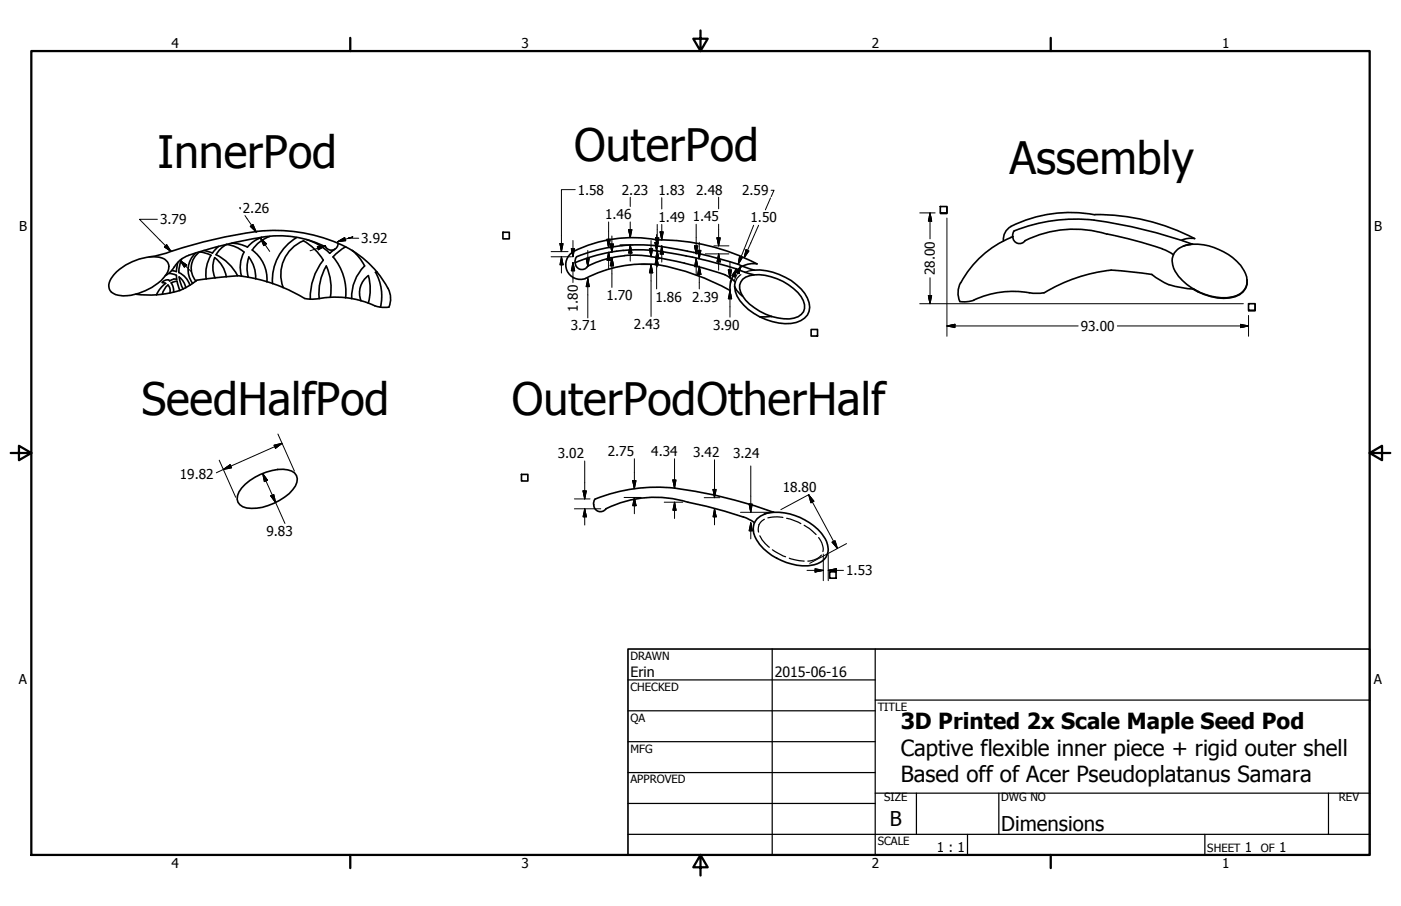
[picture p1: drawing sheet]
<svg xmlns="http://www.w3.org/2000/svg" width="432mm" height="279mm" viewBox="0 0 432 279" stroke-linecap="round" stroke-linejoin="round" font-family="sans-serif">
<!-- layer: Visible (ANSI) -->
<g fill="none" stroke="#000" stroke-width=".51">
<path d="M56 79.9l-.6 1.7-.3 2.5a6.3 6.3 0 0 1 3.4 3.8M60.3 78a6.9 6.9 0 0 0-.9 9.4M61.5 77.7l1.8 .3 1.7 .7a11 11 0 0 0-1.5 7.3M61.5 77.7a6.1 6.1 0 0 0-1.1 9M66.6 78.5a14.9 14.9 0 0 1 6.6 6.5l4.2 .7 3.7 .8a50.6 50.6 0 0 1 12.8 5.6l2.2 .2 2.3-.2M67.4 76l-1.9 2-2.7-.8M69.7 75.4a10.2 10.2 0 0 1 5.5 2.3 9.8 9.8 0 0 0-.7 7.5M69.8 75.4l-2.1 1.6-1.1 1.6M76.7 79.2a10.2 10.2 0 0 1 2.1 6.8M76.7 79.3a10.3 10.3 0 0 0-.2 6.2M77.7 77.1a11.1 11.1 0 0 1 4.6 9.8M79.3 71.4a160.6 160.6 0 0 0-30.2 7.3l-3.1 .5"/>
<path d="M79.3 71.4a49.7 49.7 0 0 1 24.9 3.6M80.6 73.2a31.6 31.6 0 0 1 19.8 3M80.6 73.2l-2.1 1-2.3 2-1.9-.8-2.9-.4M80.6 73.2a121.8 121.8 0 0 0-23.8 6.2l-1.7 1.2-1.4 1.7M83.2 72.9a10.3 10.3 0 0 0-5.4 4.2M91.5 73.2a15.3 15.3 0 0 0-7.5 14.2M94.5 73.9a16.7 16.7 0 0 1 7.1 4.2l1.6-1.3M104.2 75a30.1 30.1 0 0 1 16 15.3l.2 2.3-.6 2.2M104.2 75a2.06 2.06 0 0 1-1.4 2.1 2.06 2.06 0 0 1-2.4-.8M106.5 76.1l-2.3 1.7-1.5 1.4a16.9 16.9 0 0 1 3.8 12.6l1.9 .3M108.6 77.2a15.7 15.7 0 0 1 3.8 4.8 13.4 13.4 0 0 0-4 10.1M155 71.6h2v2.1h-2z"/>
<path d="M176.7 77.6a4.6 4.6 0 0 0-1.6 6.6 4.6 4.6 0 0 0 6.7 1 38.3 38.3 0 0 1 30.1-1.3 71.3 71.3 0 0 1 13.2 5.7l-.1-1.8 .4-1.8M177.7 79.2l-.4 1v.8M187.8 76.3l-5.1 1.2-5 1.7M187.8 76.3a55.3 55.3 0 0 1 23.1 1l1 .1M188.1 77.8a56 56 0 0 1 23.4 1.1l8.1 1.9 7.3 2.1M188.1 77.8l-5 1.1-5.8 2.1M188.5 79.4l-3.4 1-4.1 1.8M192.5 78.8l3.7-.1 4.6 .4M192.5 78.9l-4 .6M200.9 79.2l10 2M202.6 74a41.1 41.1 0 0 0-25.9 3.6M202.6 74a65 65 0 0 1 30.7 7.4l-1.9-.1-2.5 .8"/>
<path d="M211.8 77.5l7.2 1.6 8.5 2.4M289.8 63.7h2v2h-2zM291.8 63.8v2h-1.9v-.1M311.5 73.2l.6-.2a2.09 2.09 0 0 0 1.5 2 2.09 2.09 0 0 0 2.3-.8M311.6 73.3a30.8 30.8 0 0 0-15.4 13.9M311.6 69.8a4.5 4.5 0 0 0-2.3 4.5M312.6 71.2a52.7 52.7 0 0 1 31.9-2.1l12.6 2.9 10.5 3.3M312.6 71.2l-.4 .7-.1 1M337.5 66.2a41.1 41.1 0 0 0-25.9 3.6M337.5 66.2a65 65 0 0 1 30.7 7.4l-1.8-.1-2.2 .6M341.2 72.2a34.1 34.1 0 0 0-25.3 2M341.2 72.2l9.2 2.1 7.8 2.4"/>
<path d="M358.2 76.8l1.8 .7 1.7 1.1M362.5 77.3a8.1 8.1 0 0 1 6.8-2 18.6 18.6 0 0 1 14.1 8.1 5 5 0 0 1-3.4 8.1 17.6 17.6 0 0 1-18.2-8.7 4.7 4.7 0 0 1 .7-5.5zM366.7 75.4h.1M367.6 75.3l-1.5 .1-1.4 .5M35.9 83.8a17 17 0 0 1 13.1-4.5 3.1 3.1 0 0 1 2.8 1.8 3.1 3.1 0 0 1-.4 3.4 17 17 0 0 1-14.9 6.6 3.1 3.1 0 0 1-2.8-1.9 3.1 3.1 0 0 1 .5-3.3zM41.9 90.7l3.9 .3 4.2-.3M50 87.2l1.1 .2-1.5 1.3-1.4 2.2M52 86.3l-1.3 .2-.7 .6M52 86.4l.3 .2M52.1 84.3l2.3 .6M52.3 90.3l.1-1.3-.6-1.1-1.1 1.3-.7 1.5M52.3 90.4l-2.3 .3"/>
<path d="M52.9 83.5l1.4 .2M53.7 82.3l-1.2 1.6-1.5 1.1M54.4 84.9l.1 1.3M54.4 86.2l-.8-.1-1.3 .5M54.8 80.9l-.4 2.9M55.2 85.4l.4 1.9 .8 1.8M55.2 85.4l1.5 1.7 .5 1.6M55.4 89.6l-3.1 .8M55.4 89.6l-.8-2.9-.8 .1-1.1 .4 .7 1.4 .1 1.5M59.4 87.4l-4 2.2M60.3 86.7l-.9 .7M60.7 86.4l-.4 .3"/>
<path d="M63.6 86l-2.9 .4M66.3 85.7l-2.7 .3M69.7 85.3a9.1 9.1 0 0 0-3.5-5.8 8 8 0 0 0 .1 6.2M69.7 85.3l-3.4 .4M73.2 85.1l-3.5 .2M87.3 88.7a11.3 11.3 0 0 1 6.2-14.5 16.9 16.9 0 0 1 6.1 6 18.5 18.5 0 0 0-4 12.1M101.8 91.7a16.9 16.9 0 0 0-1.2-9.7 16.4 16.4 0 0 0-2.2 10.1M106.5 91.8l-4-.2-4.1 .5M108.4 92.1l2.9 .6M111.3 92.7l2.2 .8M113.5 85a6.6 6.6 0 0 0-2.2 7.7M113.5 93.5l3.3 1.1 3 .1"/>
<path d="M113.5 85a15.7 15.7 0 0 1 0 8.5M116.2 83.9l-.5 .1a14.9 14.9 0 0 1 1.6 10.7M177.3 81a2.06 2.06 0 0 0 1.4 2 2.06 2.06 0 0 0 2.4-.8M210.9 81.2l3.9 .9M214.8 82.1l8.6 2.6M223.4 84.7l1.5 .9 1.7 1.4M226.4 88.5l.3 .4M226.6 88.9l1 1.3 1.2 1.1M226.9 82.8l2.6 1.1M227.4 81.5l2.8 1.1a8.5 8.5 0 0 0 4.1 .6 19.6 19.6 0 0 1 13.7 7.3 6.2 6.2 0 0 1 .9 6.7 8.7 8.7 0 0 1-8.8 2.4 18.3 18.3 0 0 1-13-8.4 5.9 5.9 0 0 1-.5-4.2M228.9 86.1a9.5 9.5 0 0 1 8.7-.8 16.4 16.4 0 0 1 10 7.4 3.6 3.6 0 0 1-2.9 5.4 17 17 0 0 1-15.8-6.9 4 4 0 0 1 0-5.1zM229.5 84l2.8 .7"/>
<path d="M237.9 97.6l-3.7 .1M296.1 87.2a6.7 6.7 0 0 0-.3 5.8l1.9 .1 2.5-.5M321.7 90.3a18.4 18.4 0 0 1-7.1-.4 28.7 28.7 0 0 0-14.4 2.6M360.3 87.8l-2.8-1.4-2.5-1.8-6.8-.8a30 30 0 0 0-15.8 1.7 50.6 50.6 0 0 0-10.6 4.8M360.3 87.8l4.2 1 3.5 .4M369.1 89.9h.3M384.4 86.3a5.3 5.3 0 0 1-5.4 5.6 18.5 18.5 0 0 1-11.3-2.7M384.8 93.7h2v2h-2zM386.8 93.9v1.9l-1.9-.1M250 101.6h2v2h-2zM75.6 149.4a17 17 0 0 1 13.1-4.5 3.1 3.1 0 0 1 2.4 5 17 17 0 0 1-15.1 6.8 3.1 3.1 0 0 1-2.3-5zM160.7 146.3h2v2h-2z"/>
<path d="M183 155.7l.1-1.1 .4-.7a51.2 51.2 0 0 1 24.6-3.4 142.1 142.1 0 0 1 30.3 7.5l-1.4 .1-1.4 .4M183 155.7a2.06 2.06 0 0 0 1.4 2 2.06 2.06 0 0 0 2.4-.8M186.7 156.9a34.2 34.2 0 0 1 25.3-2 132.9 132.9 0 0 1 18.3 5l2.2 1.3M233.4 160l.5-.5a9.1 9.1 0 0 1 7.9-1.3 17.7 17.7 0 0 1 13 8.8 5 5 0 0 1-3.9 7.2 18.2 18.2 0 0 1-17.8-7.8 5.3 5.3 0 0 1 .3-6.4zM255.7 176.3h2v2h-2z"/>
</g>
<!-- layer: Hidden (ANSI) -->
<g fill="none" stroke="#000" stroke-width=".38">
<path d="M226.3 84.5l-.9 1.5M228.3 84.7l-1.2 1.2-.5 1.1M228.9 82.1l-1.4 1M232.4 83.3l-2.8 .7M241.3 159.6l-1.7-.2-2.9 .3M242.4 159.8l1.2 .3 3.2 1.4M234.2 165.2a8.7 8.7 0 0 0 2.9 3.6M235.6 160.1a3.2 3.2 0 0 0-1.8 4M238.1 169.5l4 2.2M243.3 172.1l1.7 .6 2.8 .3M247.8 162l1.7 1 2 1.8M252.3 165.8l.2 .2a5.2 5.2 0 0 1 1.1 4.1"/>
<path d="M253.2 171.2l-.2 .2a6 6 0 0 1-4 1.6"/>
</g>
<!-- layer: Border (ANSI) -->
<path d="M9.7 15.7h412.4v248h-412.4zM107.9 11.7v4M215.9 9.4v6.3l-2.2-3.8h4.4l-2.2 3.8M323.8 11.7v4M3.3 139.7h6.4l-3.9-2.2v4.4l3.9-2.2M422.1 139.7l3.9 2.2v-4.4l-3.9 2.2h6.4M107.9 263.7v4M215.9 263.7l2.2 3.8h-4.4l2.2-3.8v6.3M323.8 263.7v4" fill="none" stroke="#000" stroke-width=".7"/>
<!-- layer: Title (ANSI) -->
<g fill="none" stroke="#000" stroke-width=".38">
<path d="M193.5 209.7h76.2M193.5 219.2h76.2M238 200.2v63.5M269.7 215.9h152.4M269.7 200.2v63.5M193.5 228.7h76.2M193.5 238.3h76.2M193.5 257.3h228.6M193.5 247.8h76.2M269.7 244.6h152.4M282.4 244.6v12.7M298.2 257.3v6.4"/>
<path d="M307.8 244.6v12.7M371.3 257.3v6.4M409.4 244.6v12.7"/>
</g>
<path d="M193.5 200.2h228.6v63.5h-228.6z" fill="none" stroke="#000" stroke-width=".51"/>
<!-- layer: Dimension (ANSI) -->
<g fill="none" stroke="#000" stroke-width=".31">
<path d="M177.3 58.5h-4.3v19.1M237.7 58.7h.9l-.9 1.9M48.5 67.6h-5.5l9.8 10M50.7 76.1l.7-.7 1.4 2.2zM74.1 64.1h-.2l.2 .4M75.5 66.5l3.5 5.1M77.2 69.8l.8-.6 1 2.4zM80.3 73.4l1.8 1.8-.8 .6zM80.3 73.4l2.8 4.1M97.8 76.1l2.5-.3-2.2 1.2zM100.3 75.8l-4.7 1.5M104 74.5l2.2-1.2 .4 .9z"/>
<path d="M110.6 73.5h-3.3l1.5-.5-4.8 1.5M169.9 77.6h5.2M169.9 79.2h6.2M172.6 75.1h.9l-.5 2.5zM173 79.2l.5 2.5h-.9zM173 79.2v5M176.1 76.7h1l-.5 2.5zM176.6 74.2v5M180.7 79.7h.9l-.4 2.5zM181.2 77.2v5M187.1 73.8h1l-.5 2.5zM187.6 77.8l.5 2.5h-1z"/>
<path d="M187.6 68.5v7.8M187.6 77.8v5M188.1 75.2h1l-.5 2.6zM188.6 79.5l.5 2.5h-1zM188.6 72.8v5M188.6 79.5v9.1M191.1 75.5h4M193.7 70.8h1.1l-.6 2.5zM194.2 75.5l.6 2.5h-1.1zM194.2 60.8v2.9M194.2 68.5v4.8M194.2 75.5v5"/>
<path d="M200.2 76.7h1l-.5 2.5zM200.7 74.2v5M201.9 74.8h1l-.5 2.5zM202.1 73.3h1l-.5 2.5zM202.4 79.2l.5 2.5h-1zM202.4 79.2v9.9M202.4 72.3v5M202.6 77.3l.5 2.5h-1zM202.6 69.2v6.6M202.6 77.3v5M203.5 71.5h.9l-.4 2.5zM204 75.8l.4 2.6h-.9z"/>
<path d="M204 61v3.5M204 69.2v4.8M204 75.8v5M214.1 75.8h1l-.5 2.5zM214.6 79.8l.5 2.4h-1zM214.6 69.2v9.1M214.6 79.8v5M215 77.2h1l-.5 2.6zM215.5 74.7v5.1M217.4 78.3h7.3M220 75.8h4.7M221 73.3h1l-.5 2.5z"/>
<path d="M221.5 78.3l.5 2.5h-1zM221.5 60.8v3.6M221.5 69.2v6.6M221.5 78.3v5M228 79l.9 .4-1.4 2.1zM229.9 77l.9 .4-1.4 2.1zM232.3 69.5l-4.8 12M233.8 69.5l-4.4 10M237.5 61l-1.6 3.7M283.5 65.7h4.7M286.6 65.7l.5 2.5h-1zM286.6 65.7v8"/>
<path d="M291.8 67.2v36.5M55.4 80.3l2.1 1.4-.7 .7zM55.4 80.3l3.6 3.5M176.6 81l.5 2.5h-1zM176.6 81v6.1M181.2 85.9l.4 2.5h-.9zM181.2 85.9v12.1M197.5 81.6h3.5M200.7 81.6l.5 2.5h-1zM200.7 81.6v16M215.5 82.1l.5 2.5h-1zM215.5 82.1v7"/>
<path d="M224.5 83.2h1l-.5 2.5zM225 89.6l.5 2.5h-1zM225 80.7v5M225 89.6v8.2M226.9 82.9l-.4 2.5-.9-.4zM226.9 82.9l-1.8 4.7M228.3 81.9l-.5 2.5-.9-.4zM228.3 81.9l-2 4.6M283.5 93.7h99.7M286.1 91.2h1l-.5 2.5zM286.6 85.7v8M384.8 97.3v6.4"/>
<path d="M291.8 100.5l2.5-.5v1zM291.8 100.5h40.5M344.4 100.5h40.4M382.3 100l2.5 .5-2.5 .5zM84.5 137.3l2.4-.6-2 1.5zM85.7 133.9l5 11.4M86.9 136.7l-20.2 9.1M67.6 141.9l5 11.5M68.8 144.8l2.1-1.5 .5 1zM81 146l1.4 2.1-.9 .4zM81 146l6.8 15.4M83.4 152.9l1-.4 .6 2.5z"/>
<path d="M177 153.9h4.9M177 156.9h8.2M179.7 151.4h1l-.5 2.5zM180.2 156.9l.5 2.5h-1zM180.2 142.2v11.7M180.2 156.9v5M192.3 153.4h5.3M195 148.2h1l-.5 2.5zM195.5 153.4l.5 2.6h-1zM195.5 141.5v9.2M195.5 153.4v5M204.7 154.9h5.7"/>
<path d="M207.4 148h.9l-.4 2.6zM207.9 154.9l.4 2.5h-.9zM207.9 141.5v9.1M207.9 154.9v5M217 153.5h4.9M219.8 150.9h.9l-.5 2.6zM220.2 156.9l.5 2.5h-.9zM220.2 141.8v11.7M220.2 156.9v5M228.2 158h8.7M230.9 155.4h.9l-.4 2.6zM231.4 143.7v14.3"/>
<path d="M249.2 152.5v.1M249.2 152.6l1.6 2-.9 .5zM249.2 152.6l8.9 16.6M249.3 152.5l-8.6 4.7M231.4 161.2l.4 2.5h-.9zM231.4 161.2v5M248.7 175.9h5M251.2 175.4l2.5 .5-2.5 .5zM253.7 170.9v8.2M255.3 175.9l2.4-.5v1zM255.3 175.9h4.7M255.3 171v8.1"/>
<path d="M256.5 167.2l.9-.4 .7 2.4zM260.9 167.6l-11.3 6.1"/>
</g>
<g fill="#000" stroke="#000" stroke-width=".31">
<path d="M50.7 76.1l2.1 1.5zM50.7 76.1l.7-.7 1.4 2.2zM77.2 69.8l1.8 1.8zM77.2 69.8l.8-.6 1 2.4zM80.3 73.4l1.8 1.8zM80.3 73.4l1.8 1.8-.8 .6zM98.1 77l2.2-1.2zM97.8 76.1l2.5-.3-2.2 1.2zM104 74.5l2.2-1.2zM104 74.5l2.2-1.2 .4 .9zM172.6 75.1l.4 2.5zM172.6 75.1h.9l-.5 2.5z"/>
<path d="M176.1 76.7l.5 2.5zM176.1 76.7h1l-.5 2.5zM180.7 79.7l.5 2.5zM180.7 79.7h.9l-.4 2.5zM187.1 73.8l.5 2.5zM187.1 73.8h1l-.5 2.5zM188.1 75.2l.5 2.6zM188.1 75.2h1l-.5 2.6zM193.7 70.8l.5 2.5zM193.7 70.8h1.1l-.6 2.5zM194.2 75.5l.6 2.5zM194.2 75.5l.6 2.5h-1.1z"/>
<path d="M200.2 76.7l.5 2.5zM200.2 76.7h1l-.5 2.5zM201.9 74.8l.5 2.5zM201.9 74.8h1l-.5 2.5zM202.1 73.3l.5 2.5zM202.1 73.3h1l-.5 2.5zM202.6 77.3l.5 2.5zM202.6 77.3l.5 2.5h-1zM203.5 71.5l.5 2.5zM203.5 71.5h.9l-.4 2.5zM204 75.8l.4 2.6zM204 75.8l.4 2.6h-.9z"/>
<path d="M214.1 75.8l.5 2.5zM214.1 75.8h1l-.5 2.5zM215 77.2l.5 2.6zM215 77.2h1l-.5 2.6zM221 73.3l.5 2.5zM221 73.3h1l-.5 2.5zM228 79l-.5 2.5zM228 79l.9 .4-1.4 2.1zM229.9 77l-.5 2.5zM229.9 77l.9 .4-1.4 2.1zM286.6 65.7l.5 2.5zM286.6 65.7l.5 2.5h-1z"/>
<path d="M55.4 80.3l2.1 1.4zM55.4 80.3l2.1 1.4-.7 .7zM173 79.2l.5 2.5zM173 79.2l.5 2.5h-.9zM176.6 81l.5 2.5zM176.6 81l.5 2.5h-1zM181.2 85.9l.4 2.5zM181.2 85.9l.4 2.5h-.9zM187.6 77.8l.5 2.5zM187.6 77.8l.5 2.5h-1zM188.6 79.5l.5 2.5zM188.6 79.5l.5 2.5h-1z"/>
<path d="M200.7 81.6l.5 2.5zM200.7 81.6l.5 2.5h-1zM202.4 79.2l.5 2.5zM202.4 79.2l.5 2.5h-1zM214.6 79.8l.5 2.4zM214.6 79.8l.5 2.4h-1zM215.5 82.1l.5 2.5zM215.5 82.1l.5 2.5h-1zM221.5 78.3l.5 2.5zM221.5 78.3l.5 2.5h-1zM224.5 83.2l.5 2.5zM224.5 83.2h1l-.5 2.5z"/>
<path d="M225 89.6l.5 2.5zM225 89.6l.5 2.5h-1zM226.9 82.9l-.4 2.5zM226.9 82.9l-.4 2.5-.9-.4zM228.3 81.9l-.5 2.5zM228.3 81.9l-.5 2.5-.9-.4zM286.1 91.2l.5 2.5zM286.1 91.2h1l-.5 2.5zM291.8 100.5l2.5-.5zM291.8 100.5l2.5-.5v1zM382.3 101l2.5-.5zM382.3 100l2.5 .5-2.5 .5z"/>
<path d="M84.9 138.2l2-1.5zM84.5 137.3l2.4-.6-2 1.5zM68.8 144.8l2.1-1.5zM68.8 144.8l2.1-1.5 .5 1zM81 146l1.4 2.1zM81 146l1.4 2.1-.9 .4zM83.4 152.9l1.6 2.1zM83.4 152.9l1-.4 .6 2.5zM179.7 151.4l.5 2.5zM179.7 151.4h1l-.5 2.5zM180.2 156.9l.5 2.5zM180.2 156.9l.5 2.5h-1z"/>
<path d="M195 148.2l.5 2.5zM195 148.2h1l-.5 2.5zM195.5 153.4l.5 2.6zM195.5 153.4l.5 2.6h-1zM207.4 148l.5 2.6zM207.4 148h.9l-.4 2.6zM207.9 154.9l.4 2.5zM207.9 154.9l.4 2.5h-.9zM219.8 150.9l.4 2.6zM219.8 150.9h.9l-.5 2.6zM220.2 156.9l.5 2.5zM220.2 156.9l.5 2.5h-.9z"/>
<path d="M230.9 155.4l.5 2.6zM230.9 155.4h.9l-.4 2.6zM249.2 152.6l1.6 2zM249.2 152.6l1.6 2-.9 .5zM231.4 161.2l.4 2.5zM231.4 161.2l.4 2.5h-.9zM251.2 176.4l2.5-.5zM251.2 175.4l2.5 .5-2.5 .5zM256.5 167.2l1.6 2zM256.5 167.2l.9-.4 .7 2.4zM255.3 175.9l2.4-.5zM255.3 175.9l2.4-.5v1z"/>
</g>
<g font-size="13.8">
<text x="48.5" y="51.9">InnerPod</text>
<text x="177" y="49.6">OuterPod</text>
<text x="311.1" y="53.7">Assembly</text>
<text x="43.6" y="128.1">SeedHalfPod</text>
<text x="157.7" y="128">OuterPodOtherHalf</text>
</g>
<g font-size="6.9">
<text x="277.6" y="224.9">3D Printed 2x Scale Maple Seed Pod</text>
<text x="277.6" y="233.1">Captive flexible inner piece + rigid outer shell</text>
<text x="277.6" y="241.3">Based off of Acer Pseudoplatanus Samara</text>
</g>
<g font-size="6.3">
<text x="274.3" y="254.7">B</text>
<text x="308.6" y="256.4">Dimensions</text>
</g>
<g font-size="4.4">
<text x="194.3" y="208.9">Erin</text>
<text x="238.8" y="208.9">2015-06-16</text>
</g>
<g font-size="4.2">
<text x="52.8" y="14.7">4</text>
<text x="160.8" y="14.7">3</text>
<text x="268.7" y="14.7">2</text>
<text x="376.7" y="14.7">1</text>
<text x="74.9" y="65.6">2.26</text>
<text x="178.1" y="60">1.58</text>
<text x="191.6" y="60">2.23</text>
<text x="202.9" y="60.1">1.83</text>
<text x="214.6" y="60">2.48</text>
<text x="228.7" y="60.2">2.59</text>
<text x="5.9" y="71.4">B</text>
<text x="49.3" y="69.2">3.79</text>
<text x="186.5" y="67.6">1.46</text>
<text x="202.9" y="68.4">1.49</text>
<text x="213.5" y="68.3">1.45</text>
<text x="231.3" y="68.6">1.50</text>
<text x="423.5" y="71.4">B</text>
<text x="111.3" y="75">3.92</text>
<text x="288.2" y="84.9" transform="rotate(-90 288.2 84.9)">28.00</text>
<text x="186.9" y="92.6">1.70</text>
<text x="202" y="93">1.86</text>
<text x="213.4" y="93">2.39</text>
<text x="175.9" y="101.9">3.71</text>
<text x="178.1" y="96.1" transform="rotate(-90 178.1 96.1)">1.80</text>
<text x="195.4" y="101.5">2.43</text>
<text x="219.8" y="101.7">3.90</text>
<text x="333.1" y="102">93.00</text>
<text x="171.9" y="141.3">3.02</text>
<text x="187.3" y="140.6">2.75</text>
<text x="200.7" y="140.6">4.34</text>
<text x="213.6" y="141">3.42</text>
<text x="225.9" y="141.3">3.24</text>
<text x="55.4" y="147.6">19.82</text>
<text x="241.2" y="151.7">18.80</text>
<text x="82.1" y="165.3">9.83</text>
<text x="260.8" y="177.4">1.53</text>
<text x="5.8" y="211.1">A</text>
<text x="423.4" y="211.1">A</text>
<text x="288.7" y="262.9">1 : 1</text>
<text x="383.7" y="262.8">1</text>
<text x="394.2" y="262.8">1</text>
<text x="52.8" y="267.7">4</text>
<text x="160.8" y="267.7">3</text>
<text x="268.7" y="267.7">2</text>
<text x="376.7" y="267.7">1</text>
</g>
<g font-size="3.5">
<text x="194.3" y="203.5">DRAWN</text>
<text x="194.3" y="213">CHECKED</text>
<text x="270.5" y="219.2">TITLE</text>
<text x="194.3" y="222.6">QA</text>
<text x="194.3" y="232.1">MFG</text>
<text x="194.3" y="241.6">APPROVED</text>
<text x="272.5" y="247.1">SIZE</text>
<text x="308.6" y="247.1">DWG NO</text>
<text x="412.7" y="247.1">REV</text>
<text x="270.5" y="260.7">SCALE</text>
<text x="372.1" y="262.8">SHEET</text>
<text x="388.6" y="262.8">OF</text>
</g>
</svg>
